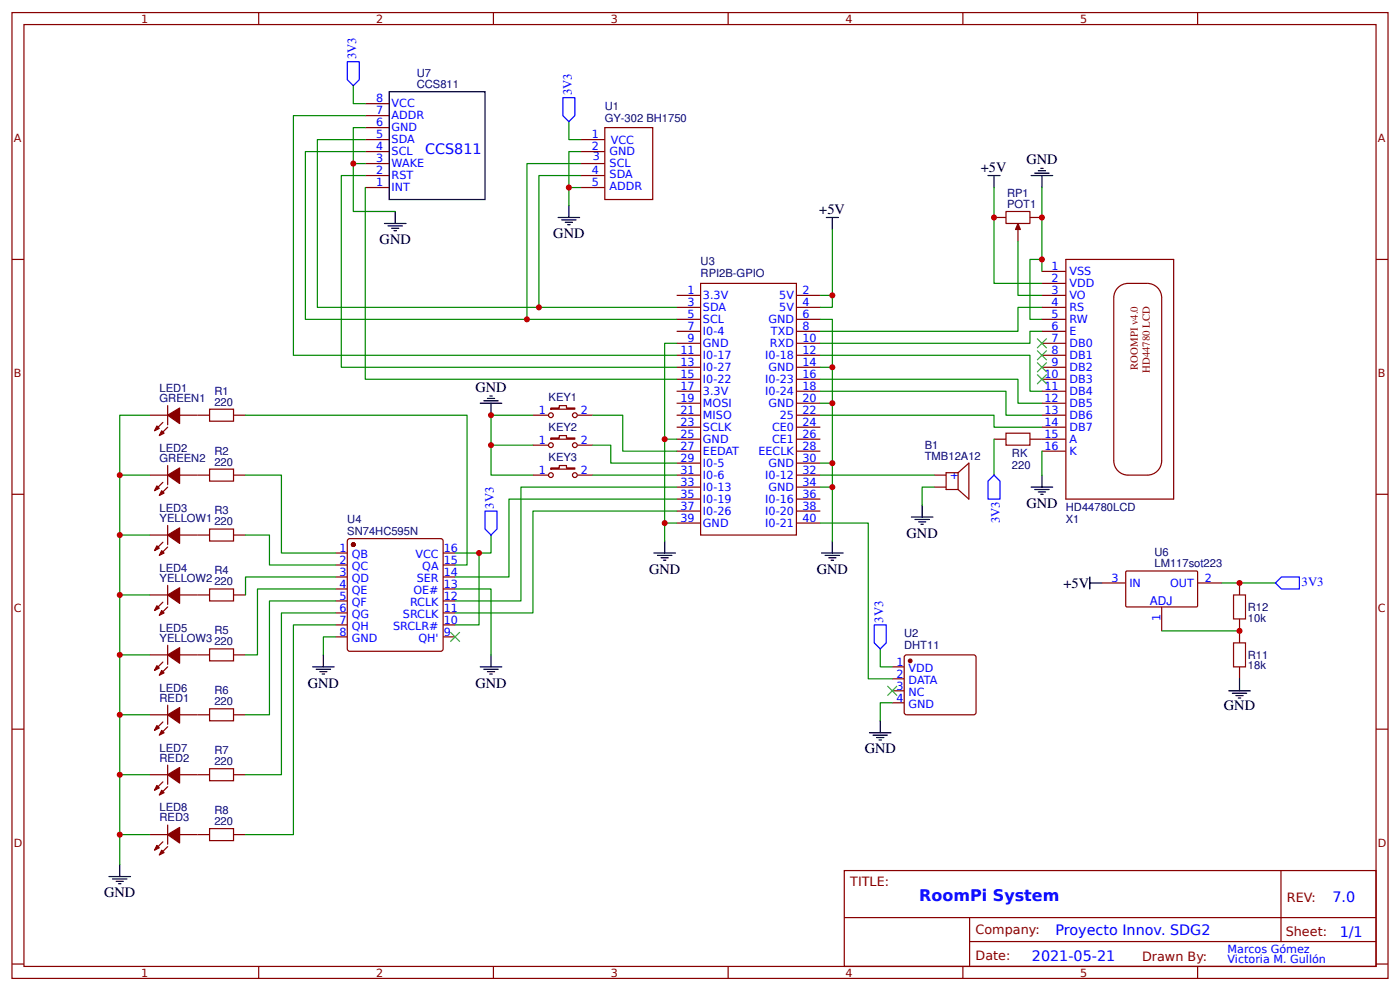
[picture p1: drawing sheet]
<svg xmlns="http://www.w3.org/2000/svg" width="309mm" height="219mm" viewBox="0 0 309 219" stroke-linecap="round" stroke-linejoin="round" font-family="sans-serif">
<g fill="none" stroke="#800" stroke-width=".26">
<path d="M2.6 2.8h304.1v213.2h-304.1zM5.3 5.4h298.7v208h-298.7zM57.1 2.8v2.6M109 2.8v2.6M160.9 2.8v2.6M212.7 2.8v2.6M264.6 2.8v2.6M80.7 38.8h5.3M80.7 36.1h5.3M80.7 33.5h5.3M80.7 30.8h5.3M80.7 28.2h5.3"/>
<path d="M80.7 25.5h5.3M80.7 22.9h5.3M128.3 38.8h5.3M128.3 36.1h5.3M128.3 33.5h5.3M128.3 30.8h5.3M133.6 28.2h10.6v15.9h-10.6zM2.6 57.3h2.7M80.7 41.4h5.3M128.3 41.4h5.3M219.6 48h2.6M222.2 46.7h5.3v2.6h-5.3z"/>
<path d="M224.9 50.7v2.6M227.5 48h2.7M230.2 59.9h5.3M235.5 57.3h23.8v52.9h-23.8zM304 57.3h2.7M149.5 78.4h5.3M149.5 75.8h5.3M149.5 73.2h5.3M149.5 70.5h5.3M149.5 67.9h5.3M149.5 65.2h5.3M154.8 62.6h21.1v55.5h-21.1z"/>
<path d="M175.9 78.4h5.3M175.9 75.8h5.3M175.9 73.2h5.3M175.9 70.5h5.3M175.9 67.9h5.3M175.9 65.2h5.3M230.2 62.6h5.3M230.2 78.4h5.3M230.2 75.8h5.3M230.2 73.2h5.3M230.2 70.5h5.3M230.2 67.9h5.3"/>
<path d="M230.2 65.2h5.3M247 63.5a3.2 3.2 0 0 1 2.2-.9h4.3a3.2 3.2 0 0 1 3.1 3.1v36a3.2 3.2 0 0 1-3.1 3.2h-4.3a3.2 3.2 0 0 1-3.1-3.2v-36a3.2 3.2 0 0 1 .9-2.2zM33.1 91.7h3.9M37 89.6v4.2M39.7 91.7h6.6M46.3 90.4h5.3v2.6h-5.3zM51.6 91.7h2.6M117.7 91.7h3.5M117.7 98.3h3.5M121.7 90.1h1.9v-.5h1.5v.5h1.9v.3h-5.3zM121.7 96.7h1.9v-.5h1.5v.5h1.9v.3h-5.3zM127.5 91.7h3.5"/>
<path d="M127.5 98.3h3.5M149.5 99.6h5.3M149.5 97h5.3M149.5 94.3h5.3M149.5 91.7h5.3M149.5 89h5.3M149.5 86.4h5.3M149.5 83.7h5.3M149.5 81.1h5.3M175.9 99.6h5.3M175.9 97h5.3M175.9 94.3h5.3"/>
<path d="M175.9 91.7h5.3M175.9 89h5.3M175.9 86.4h5.3M175.9 83.7h5.3M175.9 81.1h5.3M219.6 97h2.6M222.2 95.6h5.3v2.7h-5.3zM227.5 97h8M230.2 99.6h5.3M230.2 94.3h5.3M230.2 91.7h5.3M230.2 89h5.3"/>
<path d="M230.2 86.4h5.3M230.2 83.7h5.3M230.2 81.1h5.3M2.6 109.1h2.7M33.1 104.9h3.9M33.1 118.1h3.9M37 102.8v4.2M37 116v4.3M39.7 104.9h6.6M39.7 118.1h6.6M46.3 103.6h5.3v2.6h-5.3zM46.3 116.8h5.3v2.7h-5.3z"/>
<path d="M51.6 104.9h2.6M51.6 118.1h2.6M77 119l20.4-.1 .4 .3 .1 24.1-.3 .4-20.3 .1-.5-.3-.1-24zM117.7 104.9h3.5M121.7 103.3h1.9v-.5h1.5v.5h1.9v.3h-5.3zM127.5 104.9h3.5M149.5 110.2h5.3M149.5 104.9h5.3M149.5 102.3h5.3M149.5 107.6h5.3M149.5 112.8h5.3M149.5 115.5h5.3"/>
<path d="M175.9 110.2h5.3M175.9 104.9h5.3M175.9 102.3h5.3M175.9 107.6h5.3M175.9 112.8h5.3M175.9 115.5h5.3M206.4 104.9h2.6M206.4 107.6h2.6M211.7 104.4l2.3-2.1v7.9l-2.3-2.1M211.7 104.4v3.7M211.7 104.4h-2.7v3.7h2.7M304 109.1h2.7"/>
<path d="M33.1 131.4h3.9M37 129.2v4.3M39.7 131.4h6.6M46.3 130h5.3v2.7h-5.3zM51.6 131.4h2.6M74.1 122.1h2.6M74.1 124.8h2.6M74.1 127.4h2.6M74.1 130h2.6M74.1 132.7h2.6M74.1 135.3h2.6M74.1 138h2.6"/>
<path d="M97.9 122.1h2.6M97.9 124.8h2.6M97.9 127.4h2.6M97.9 130h2.6M97.9 132.7h2.6M97.9 135.3h2.6M97.9 138h2.6M243.4 128.7h5.3M248.8 126.1h15.7l.1 .2-.1 7.6-.2 .1h-15.5l-.1-.3v-7.4zM256.6 134v5.3M264.6 128.7h5.3M273.8 128.7v2.7"/>
<path d="M273.8 136.7v5.2M33.1 157.8h3.9M33.1 144.6h3.9M37 142.5v4.2M37 155.7v4.2M39.7 157.8h6.6M39.7 144.6h6.6M46.3 143.3h5.3v2.6h-5.3zM46.3 156.5h5.3v2.6h-5.3zM51.6 157.8h2.6M51.6 144.6h2.6M74.1 140.6h2.6"/>
<path d="M97.9 140.6h2.6M197.1 147.2h2.7M197.1 149.9h2.7M197.1 152.5h2.7M197.1 155.2h2.7M199.8 144.9l.5-.3 15.1 .1 .2 .4v12.5l-.5 .2h-15.1l-.2-.5zM273.8 147.2v2.7M2.6 161h2.7M33.1 171.1h3.9M37 168.9v4.3M39.7 171.1h6.6M46.3 169.7h5.3v2.7h-5.3z"/>
<path d="M51.6 171.1h2.6M304 161h2.7M33.1 184.3h3.9M37 182.2v4.2M39.7 184.3h6.6M46.3 183h5.3v2.6h-5.3zM51.6 184.3h2.6M186.5 192.2h117.5v21.2h-117.5zM283 192.2v15.7M2.6 212.9h2.7M57.1 213.4v2.6M109 213.4v2.6"/>
<path d="M160.9 213.4v2.6M186.6 202.6h117.3M212.7 213.4v2.6M214.2 207.9h89.7M214.2 202.6v10.6M264.6 213.4v2.6M304 212.9h2.7"/>
<circle cx="121.7" cy="91.7" r=".53"/>
<circle cx="121.7" cy="98.3" r=".53"/>
<circle cx="127" cy="98.3" r=".53"/>
<circle cx="127" cy="91.7" r=".53"/>
<circle cx="121.7" cy="104.9" r=".53"/>
<circle cx="127" cy="104.9" r=".53"/>
</g>
<g fill="none" stroke="#000" stroke-width=".26">
<path d="M86 20.2h21.2v23.9h-21.2zM218.3 38.8h2.6M219.6 38.8v2.6M227.8 38.8h4.8M228.6 38.2h3.2M229.4 37.7h1.6M229.9 37.2h.6M230.2 38.8v2.6M84.9 49.3h4.8M85.7 49.9h3.2M86.5 50.4h1.6M87 50.9h.6"/>
<path d="M87.3 46.7v2.6M123.3 48h4.8M124.1 48.6h3.2M124.9 49.1h1.6M125.4 49.6h.5M125.7 45.4v2.6M182.6 48h2.6M183.9 48v2.7M106.1 89h4.8M106.9 88.5h3.2M107.7 88h1.6M108.2 87.4h.5"/>
<path d="M108.5 89v2.7M146.8 119.5v2.6M183.9 119.5v2.6M201.3 114.2h4.8M202.1 114.7h3.2M202.9 115.2h1.6M203.5 115.8h.5M203.7 111.5v2.7M227.8 107.6h4.8M228.6 108.1h3.2M229.4 108.6h1.6M229.9 109.1h.6"/>
<path d="M230.2 104.9v2.7M144.5 122.1h4.7M145.3 122.6h3.1M146 123.2h1.6M146.6 123.7h.5M181.5 122.1h4.8M182.3 122.6h3.2M183.1 123.2h1.6M183.6 123.7h.5M240.8 128.7h2.6M240.8 127.4v2.6M69.1 147.2h4.7"/>
<path d="M69.8 147.8h3.2M70.6 148.3h1.6M71.2 148.8h.5M71.4 144.6v2.6M106.1 147.2h4.8M106.9 147.8h3.2M107.7 148.3h1.6M108.2 148.8h.5M108.5 144.6v2.6M194.5 159.1v2.7M271.5 152.5h4.7M272.3 153.1h3.1"/>
<path d="M273 153.6h1.6M273.6 154.1h.5M273.8 149.9v2.6M192.1 161.8h4.7M192.9 162.3h3.2M193.7 162.9h1.6M194.2 163.4h.5M24.1 193.5h4.7M24.9 194.1h3.1M25.7 194.6h1.6M26.2 195.1h.5M26.5 190.9v2.6"/>
</g>
<g fill="none" stroke="#080" stroke-width=".26">
<path d="M78.1 18.9v4h2.6M80.7 30.8h-10.6v37.1h79.4M80.7 33.5h-13.2v37h82M80.7 25.5h-15.9v52.9h84.7M80.7 38.8h-5.3v42.3h74.1M80.7 36.1h-2.6v10.6h9.2M80.7 28.2h-2.6v7.9M125.7 26.9v3.9h2.6M128.3 33.5h-2.6v7.9M128.3 36.1h-11.9v34.4M128.3 38.8h-9.2v29.1M80.7 41.4v42.3h68.8"/>
<path d="M128.3 41.4h-2.6v4M183.9 50.7v17.2h-2.7M219.6 41.4v21.2h10.6M224.9 53.3v11.9h5.3M230.2 57.3h-2.7v13.2h2.7M230.2 41.4v18.5M149.5 75.8h-2.7v21.2M181.2 70.5h2.7v49M181.2 78.4h46.3v8h2.7M181.2 65.2h2.7M230.2 67.9h-5.3v5.3h-43.7M230.2 73.2h-2.7v2.6h-46.3"/>
<path d="M33.1 91.7h-6.6v99.2M54.2 91.7h49v33.1h-2.7M108.5 98.3v6.6h9.2M117.7 91.7h-9.2v6.6h9.2M131 91.7h6.6v7.9h11.9M131 98.3h3.9v4h14.6M149.5 97h-2.7v18.5M181.2 91.7h38.4v2.6h10.6M181.2 86.4h41v5.3h8M181.2 83.7h43.7v5.3h5.3M181.2 81.1h2.7M181.2 89h2.7"/>
<path d="M219.6 97v7.9M230.2 99.6v5.3M26.5 118.1h6.6M26.5 104.9h6.6M54.2 104.9h8v17.2h11.9M54.2 118.1h5.3v6.7h14.6M108.5 118.1v4h-8M131 104.9h18.5M149.5 115.5h-2.7v4M149.5 110.2h-37.1v17.2h-11.9M149.5 107.6h-34.4v25.1h-14.6M149.5 112.8h-31.8v22.5h-17.2"/>
<path d="M181.2 115.5h10.6v34.4h5.3M181.2 102.3h2.7M181.2 107.6h2.7M181.2 104.9h25.2M206.4 107.6h-2.7v3.9M26.5 131.4h6.6M74.1 127.4h-19.9v4M74.1 130h-17.2v14.6h-2.7M74.1 132.7h-14.6v25.1h-5.3M74.1 135.3h-11.9v35.8h-8M74.1 138h-9.3v46.3h-10.6M100.5 130h8v14.6"/>
<path d="M105.8 122.1v15.9h-5.3M256.6 139.3h17.2M269.9 128.7h11.9M26.5 157.8h6.6M26.5 144.6h6.6M74.1 140.6h-2.7v4M194.5 143.3v3.9h2.6M197.1 155.2h-2.6v3.9M26.5 171.1h6.6M26.5 184.3h6.6"/>
</g>
<g fill="#800" stroke="#800" stroke-width=".26">
<path d="M224.9 49.3l.5 1.4h-1z"/>
<path d="M37 91.7l2.7-1.6v3.4z"/>
<path d="M37 94.3l-1 1.1z"/>
<path d="M36 93.3l-1.1 1z"/>
<path d="M35.7 95.1l.5 .5-1 .6z"/>
<path d="M34.7 94.1l.5 .5-1.1 .5z"/>
<path d="M37 104.9l2.7-1.6v3.5z"/>
<path d="M37 107.6l-1 1z"/>
<path d="M36 106.5l-1.1 1.1z"/>
<path d="M35.7 108.3l.5 .6-1 .5z"/>
<path d="M34.7 107.3l.5 .5-1.1 .5z"/>
<path d="M37 118.1l2.7-1.6v3.5z"/>
<path d="M37 120.8l-1 1z"/>
<path d="M36 119.7l-1.1 1.1z"/>
<path d="M35.7 121.6l.5 .5-1 .5z"/>
<path d="M34.7 120.5l.5 .5-1.1 .6z"/>
<path d="M37 131.4l2.7-1.6v3.4z"/>
<path d="M37 134l-1 1.1z"/>
<path d="M34.9 134l1.1-1z"/>
<path d="M35.7 134.8l.5 .5-1 .6z"/>
<path d="M34.7 133.7l.5 .6-1.1 .5z"/>
<path d="M37 184.3l2.7-1.6v3.4z"/>
<path d="M36 188l1-1.1z"/>
<path d="M36 185.9l-1.1 1z"/>
<path d="M35.7 187.7l.5 .6-1 .5z"/>
<path d="M34.7 186.7l.5 .5-1.1 .5z"/>
<path d="M37 171.1l2.7-1.6v3.4z"/>
<path d="M37 173.7l-1 1.1z"/>
<path d="M36 172.6l-1.1 1.1z"/>
<path d="M35.7 174.5l.5 .5-1 .6z"/>
<path d="M34.7 173.4l.5 .6-1.1 .5z"/>
<path d="M37 157.8l2.7-1.6v3.5z"/>
<path d="M37 160.5l-1 1z"/>
<path d="M36 159.4l-1.1 1.1z"/>
<path d="M35.7 161.3l.5 .5-1 .5z"/>
<path d="M34.7 160.2l.5 .5-1.1 .6z"/>
<path d="M37 144.6l2.7-1.6v3.4z"/>
<path d="M37 147.2l-1 1.1z"/>
<path d="M36 146.2l-1.1 1z"/>
<path d="M35.7 148l.5 .6-1 .5z"/>
<path d="M34.7 147l.5 .5-1.1 .5z"/>
<circle cx="201.1" cy="145.9" r=".4"/>
<circle cx="78.1" cy="120.3" r=".4"/>
</g>
<g fill="#000" stroke="#3c3" stroke-width=".26">
<path d="M229.1 74.7l2.1 2.2zM231.2 74.7l-2.1 2.2z"/>
<path d="M229.1 77.4l2.1 2.1zM231.2 77.4l-2.1 2.1z"/>
<path d="M229.1 80l2.1 2.2zM231.2 80l-2.1 2.2z"/>
<path d="M229.1 82.7l2.1 2.1zM231.2 82.7l-2.1 2.1z"/>
<path d="M99.5 139.6l2.1 2.1zM101.6 139.6l-2.1 2.1z"/>
<path d="M196.1 151.5l2.1 2.1zM198.2 151.5l-2.1 2.1z"/>
</g>
<path d="M272.5 131.4h2.7v5.3h-2.7zM272.5 141.9h2.7v5.3h-2.7z" fill="none" stroke="#a00000" stroke-width=".26"/>
<path d="M76.7 13.6h2.7v4l-1.3 1.3-1.4-1.3zM124.4 21.6h2.6v3.9l-1.3 1.4-1.3-1.4zM107.2 112.8h2.6v4l-1.3 1.3-1.3-1.3zM219.6 104.9l1.3 1.3v4h-2.6v-4zM193.1 138h2.7v3.9l-1.3 1.4-1.4-1.4zM281.8 128.7l1.3-1.3h4v2.6h-4z" fill="none" stroke="#00f" stroke-width=".26"/>
<g fill="#c00">
<circle cx="183.9" cy="65.2" r=".66"/>
<circle cx="183.9" cy="81.1" r=".66"/>
<circle cx="183.9" cy="89" r=".66"/>
<circle cx="183.9" cy="102.3" r=".66"/>
<circle cx="183.9" cy="107.6" r=".66"/>
<circle cx="146.8" cy="115.5" r=".66"/>
<circle cx="146.8" cy="97" r=".66"/>
<circle cx="230.2" cy="57.3" r=".66"/>
<circle cx="26.5" cy="184.3" r=".66"/>
<circle cx="26.5" cy="171.1" r=".66"/>
<circle cx="26.5" cy="157.8" r=".66"/>
<circle cx="26.5" cy="144.6" r=".66"/>
<circle cx="26.5" cy="131.4" r=".66"/>
<circle cx="26.5" cy="118.1" r=".66"/>
<circle cx="26.5" cy="104.9" r=".66"/>
<circle cx="105.8" cy="122.1" r=".66"/>
<circle cx="273.8" cy="139.3" r=".66"/>
<circle cx="273.8" cy="128.7" r=".66"/>
<circle cx="219.6" cy="48" r=".66"/>
<circle cx="230.2" cy="48" r=".66"/>
<circle cx="125.7" cy="41.4" r=".66"/>
<circle cx="116.4" cy="70.5" r=".66"/>
<circle cx="119.1" cy="67.9" r=".66"/>
<circle cx="78.1" cy="36.1" r=".66"/>
<circle cx="108.5" cy="91.7" r=".66"/>
<circle cx="108.5" cy="98.3" r=".66"/>
</g>
<text font-size="3.5" fill="#00f" x="203.1" y="199">RoomPi System</text>
<g font-size="3.2" fill="#00f">
<text x="93.9" y="34">CCS811</text>
<text x="294.4" y="199.2">7.0</text>
<text x="233.2" y="206.3">Proyecto Innov. SDG2</text>
<text x="296" y="206.9">1/1</text>
<text x="228" y="212.2">2021-05-21</text>
</g>
<g font-size="3.2">
<text x="216.7" y="37.9">+5V</text>
<text x="226.7" y="36.3">GND</text>
<text x="181" y="47.2">+5V</text>
<text x="83.9" y="53.9">GND</text>
<text x="122.2" y="52.6">GND</text>
<text x="105" y="86.6">GND</text>
<text x="226.7" y="112.1">GND</text>
<text x="200.3" y="118.7">GND</text>
<text x="143.4" y="126.7">GND</text>
<text x="180.4" y="126.7">GND</text>
<text x="235" y="129.8">+5V</text>
<text x="68" y="151.8">GND</text>
<text x="105" y="151.8">GND</text>
<text x="270.4" y="156.8">GND</text>
<text x="191" y="166.4">GND</text>
<text x="23" y="198.1">GND</text>
</g>
<g font-size="2.8" fill="#00f">
<text x="78.7" y="13.1" transform="rotate(-90 78.7 13.1)">3V3</text>
<text x="126.3" y="21.1" transform="rotate(-90 126.3 21.1)">3V3</text>
<text x="109.1" y="112.3" transform="rotate(-90 109.1 112.3)">3V3</text>
<text x="220.9" y="115.6" transform="rotate(-90 220.9 115.6)">3V3</text>
<text x="287.6" y="129.4">3V3</text>
<text x="195.1" y="137.5" transform="rotate(-90 195.1 137.5)">3V3</text>
</g>
<g font-size="2.8" fill="#800">
<text x="187.9" y="195.7">TITLE:</text>
<text x="284.3" y="199.2">REV:</text>
<text x="215.5" y="206.3">Company:</text>
<text x="284.1" y="206.8">Sheet:</text>
<text x="215.5" y="212.1">Date:</text>
<text x="252.3" y="212.1">Drawn By:</text>
</g>
<text font-size="2.6" fill="#00f" x="254" y="133.5">ADJ</text>
<g font-size="2.5" fill="#800">
<text x="31.2" y="5">1</text>
<text x="83.1" y="5">2</text>
<text x="134.9" y="5">3</text>
<text x="186.8" y="5">4</text>
<text x="238.7" y="5">5</text>
<text x="3" y="31.4">A</text>
<text x="304.4" y="31.4">A</text>
<text x="3" y="83.2">B</text>
<text x="304.4" y="83.2">B</text>
<text x="3" y="135.1">C</text>
<text x="304.4" y="135.1">C</text>
<text x="3" y="186.9">D</text>
<text x="304.4" y="186.9">D</text>
<text x="31.2" y="215.6">1</text>
<text x="83.1" y="215.6">2</text>
<text x="134.9" y="215.6">3</text>
<text x="186.8" y="215.6">4</text>
<text x="238.7" y="215.6">5</text>
</g>
<g font-size="2.5" fill="#000080">
<text x="92.1" y="16.9">U7</text>
<text x="92.1" y="19.4">CCS811</text>
<text x="133.6" y="26.9">GY-302 BH1750</text>
<text x="133.6" y="24.2">U1</text>
<text x="222.5" y="45.9">POT1</text>
<text x="222.5" y="43.5">RP1</text>
<text x="154.8" y="58.6">U3</text>
<text x="154.8" y="61.3">RPI2B-GPIO</text>
<text x="35.3" y="88.8">GREEN1</text>
<text x="35.3" y="86.6">LED1</text>
<text x="47.4" y="89.6">220</text>
<text x="47.4" y="87.1">R1</text>
<text x="121.2" y="88.6">KEY1</text>
<text x="121.2" y="95.2">KEY2</text>
<text x="35.3" y="102">GREEN2</text>
<text x="35.3" y="99.8">LED2</text>
<text x="47.4" y="100.4">R2</text>
<text x="121.2" y="101.8">KEY3</text>
<text x="204.3" y="101.5">TMB12A12</text>
<text x="204.3" y="99.1">B1</text>
<text x="223.6" y="100.9">RK</text>
<text x="47.4" y="102.8">220</text>
<text x="223.6" y="103.6">220</text>
<text x="35.3" y="113">LED3</text>
<text x="47.4" y="113.6">R3</text>
<text x="235.5" y="112.8">HD44780LCD</text>
<text x="35.3" y="115.2">YELLOW1</text>
<text x="47.4" y="116">220</text>
<text x="76.7" y="118.1">SN74HC595N</text>
<text x="76.7" y="115.5">U4</text>
<text x="235.5" y="115.5">X1</text>
<text x="255.1" y="125.2">LM117sot223</text>
<text x="255.1" y="122.9">U6</text>
<text x="35.3" y="128.5">YELLOW2</text>
<text x="35.3" y="126.2">LED4</text>
<text x="47.4" y="129.2">220</text>
<text x="47.4" y="126.8">R4</text>
<text x="275.7" y="137.2">10k</text>
<text x="275.7" y="134.9">R12</text>
<text x="35.3" y="141.7">YELLOW3</text>
<text x="35.3" y="139.5">LED5</text>
<text x="47.4" y="142.5">220</text>
<text x="47.4" y="140.1">R5</text>
<text x="199.8" y="143.3">DHT11</text>
<text x="199.8" y="140.6">U2</text>
<text x="275.7" y="147.8">18k</text>
<text x="275.7" y="145.5">R11</text>
<text x="35.3" y="154.9">RED1</text>
<text x="35.3" y="152.7">LED6</text>
<text x="47.4" y="155.7">220</text>
<text x="47.4" y="153.3">R6</text>
<text x="35.3" y="165.9">LED7</text>
<text x="47.4" y="166.5">R7</text>
<text x="35.3" y="168.1">RED2</text>
<text x="47.4" y="168.9">220</text>
<text x="35.3" y="179.2">LED8</text>
<text x="47.4" y="179.7">R8</text>
<text x="35.3" y="181.4">RED3</text>
<text x="47.4" y="182.2">220</text>
</g>
<g font-size="2.5" fill="#00f">
<text x="83.1" y="22.6">8</text>
<text x="86.5" y="23.7">VCC</text>
<text x="83.1" y="27.9">6</text>
<text x="83.1" y="25.3">7</text>
<text x="86.5" y="29">GND</text>
<text x="86.5" y="26.3">ADDR</text>
<text x="83.1" y="35.9">3</text>
<text x="83.1" y="33.2">4</text>
<text x="83.1" y="30.6">5</text>
<text x="86.5" y="34.3">SCL</text>
<text x="86.5" y="31.6">SDA</text>
<text x="130.7" y="33.2">2</text>
<text x="130.7" y="30.6">1</text>
<text x="131" y="35.3">3</text>
<text x="134.7" y="34.3">GND</text>
<text x="134.9" y="31.9">VCC</text>
<text x="83.1" y="38.5">2</text>
<text x="83.1" y="41.1">1</text>
<text x="86.5" y="39.6">RST</text>
<text x="86.5" y="36.9">WAKE</text>
<text x="130.7" y="41.1">5</text>
<text x="130.7" y="38.5">4</text>
<text x="134.7" y="41.9">ADDR</text>
<text x="134.7" y="39.3">SDA</text>
<text x="134.7" y="36.9">SCL</text>
<text x="86.5" y="42.2">INT</text>
<text x="232.3" y="59.7">1</text>
<text x="151.9" y="65">1</text>
<text x="177.3" y="65">2</text>
<text x="232.3" y="65">3</text>
<text x="232.3" y="62.3">2</text>
<text x="236.3" y="63.4">VDD</text>
<text x="236.3" y="60.7">VSS</text>
<text x="151.9" y="67.6">3</text>
<text x="151.9" y="70.2">5</text>
<text x="155.3" y="66">3.3V</text>
<text x="155.3" y="68.7">SDA</text>
<text x="155.3" y="71.3">SCL</text>
<text x="169.8" y="71.3">GND</text>
<text x="172.2" y="66">5V</text>
<text x="172.2" y="68.7">5V</text>
<text x="177.3" y="67.6">4</text>
<text x="177.3" y="70.2">6</text>
<text x="232.3" y="70.2">5</text>
<text x="232.3" y="67.6">4</text>
<text x="236.3" y="71.3">RW</text>
<text x="236.3" y="68.7">RS</text>
<text x="236.3" y="66">VO</text>
<text x="151.9" y="72.9">7</text>
<text x="151.9" y="75.5">9</text>
<text x="155.3" y="74">I0-4</text>
<text x="155.3" y="76.6">GND</text>
<text x="170.1" y="76.6">RXD</text>
<text x="170.3" y="74">TXD</text>
<text x="177.3" y="72.9">8</text>
<text x="177.3" y="75.5">10</text>
<text x="232.3" y="75.5">7</text>
<text x="232.3" y="72.9">6</text>
<text x="236.3" y="76.6">DB0</text>
<text x="236.3" y="74">E</text>
<text x="150.3" y="78.2">11</text>
<text x="150.3" y="80.8">13</text>
<text x="150.3" y="83.5">15</text>
<text x="155.3" y="79.2">I0-17</text>
<text x="155.3" y="81.9">I0-27</text>
<text x="169.1" y="79.2">I0-18</text>
<text x="169.8" y="81.9">GND</text>
<text x="177.3" y="78.2">12</text>
<text x="177.3" y="80.8">14</text>
<text x="177.3" y="83.5">16</text>
<text x="230.7" y="83.5">10</text>
<text x="232.3" y="80.8">9</text>
<text x="232.3" y="78.2">8</text>
<text x="236.3" y="81.9">DB2</text>
<text x="236.3" y="79.2">DB1</text>
<text x="150.3" y="86.1">17</text>
<text x="150.3" y="88.8">19</text>
<text x="155.3" y="84.5">I0-22</text>
<text x="155.3" y="87.2">3.3V</text>
<text x="155.3" y="89.8">MOSI</text>
<text x="169.1" y="84.5">I0-23</text>
<text x="169.1" y="87.2">I0-24</text>
<text x="169.8" y="89.8">GND</text>
<text x="177.3" y="86.1">18</text>
<text x="177.3" y="88.8">20</text>
<text x="230.7" y="88.8">12</text>
<text x="230.7" y="86.1">11</text>
<text x="236.3" y="89.8">DB5</text>
<text x="236.3" y="87.2">DB4</text>
<text x="236.3" y="84.5">DB3</text>
<text x="119.1" y="91.4">1</text>
<text x="128.3" y="91.4">2</text>
<text x="150.3" y="91.4">21</text>
<text x="150.3" y="94.1">23</text>
<text x="155.3" y="92.5">MISO</text>
<text x="155.3" y="95.1">SCLK</text>
<text x="170.6" y="95.1">CE0</text>
<text x="172.3" y="92.5">25</text>
<text x="177.3" y="91.4">22</text>
<text x="177.3" y="94.1">24</text>
<text x="230.7" y="94.1">14</text>
<text x="230.7" y="91.4">13</text>
<text x="236.3" y="95.1">DB7</text>
<text x="236.3" y="92.5">DB6</text>
<text x="119.1" y="98">1</text>
<text x="128.3" y="98">2</text>
<text x="150.3" y="96.7">25</text>
<text x="150.3" y="99.4">27</text>
<text x="150.3" y="102">29</text>
<text x="155.3" y="97.8">GND</text>
<text x="155.3" y="100.4">EEDAT</text>
<text x="167.6" y="100.4">EECLK</text>
<text x="170.6" y="97.8">CE1</text>
<text x="177.3" y="96.7">26</text>
<text x="177.3" y="99.4">28</text>
<text x="177.3" y="102">30</text>
<text x="230.7" y="99.4">16</text>
<text x="230.7" y="96.7">15</text>
<text x="236.3" y="100.4">K</text>
<text x="236.3" y="97.8">A</text>
<text x="119.1" y="104.6">1</text>
<text x="128.3" y="104.6">2</text>
<text x="150.3" y="104.6">31</text>
<text x="150.3" y="107.3">33</text>
<text x="155.3" y="103.1">I0-5</text>
<text x="155.3" y="105.7">I0-6</text>
<text x="169.1" y="105.7">I0-12</text>
<text x="169.8" y="103.1">GND</text>
<text x="177.3" y="104.6">32</text>
<text x="177.3" y="107.3">34</text>
<text x="209.8" y="105.7">+</text>
<text x="150.3" y="109.9">35</text>
<text x="150.3" y="112.6">37</text>
<text x="155.3" y="108.3">I0-13</text>
<text x="155.3" y="111">I0-19</text>
<text x="155.3" y="113.6">I0-26</text>
<text x="169.1" y="111">I0-16</text>
<text x="169.1" y="113.6">I0-20</text>
<text x="169.8" y="108.3">GND</text>
<text x="177.3" y="109.9">36</text>
<text x="177.3" y="112.6">38</text>
<text x="150.3" y="115.2">39</text>
<text x="155.3" y="116.3">GND</text>
<text x="169.1" y="116.3">I0-21</text>
<text x="177.3" y="115.2">40</text>
<text x="75" y="121.8">1</text>
<text x="75" y="124.5">2</text>
<text x="77.7" y="123.2">QB</text>
<text x="77.7" y="125.8">QC</text>
<text x="91.8" y="123.2">VCC</text>
<text x="93.3" y="125.8">QA</text>
<text x="98" y="124.5">15</text>
<text x="98" y="121.8">16</text>
<text x="75" y="127.1">3</text>
<text x="75" y="129.8">4</text>
<text x="77.7" y="128.5">QD</text>
<text x="77.7" y="131.1">QE</text>
<text x="91.3" y="131.1">OE#</text>
<text x="92.1" y="128.5">SER</text>
<text x="98" y="129.8">13</text>
<text x="98" y="127.1">14</text>
<text x="245.5" y="128.5">3</text>
<text x="249.5" y="129.5">IN</text>
<text x="258.5" y="129.5">OUT</text>
<text x="266.2" y="128.5">2</text>
<text x="75" y="132.4">5</text>
<text x="75" y="135.1">6</text>
<text x="75" y="137.7">7</text>
<text x="77.7" y="133.7">QF</text>
<text x="77.7" y="136.4">QG</text>
<text x="89" y="136.4">SRCLK</text>
<text x="90.6" y="133.7">RCLK</text>
<text x="98" y="137.7">10</text>
<text x="98" y="135.1">11</text>
<text x="98" y="132.4">12</text>
<text x="256.4" y="137.2" transform="rotate(-90 256.4 137.2)">1</text>
<text x="75" y="140.4">8</text>
<text x="77.7" y="139">QH</text>
<text x="77.7" y="141.7">GND</text>
<text x="86.9" y="139">SRCLR#</text>
<text x="92.4" y="141.7">QH'</text>
<text x="98" y="140.4">9</text>
<text x="198.1" y="147">1</text>
<text x="198.1" y="149.6">2</text>
<text x="200.7" y="148.3">VDD</text>
<text x="198.1" y="152.3">3</text>
<text x="198.1" y="154.9">4</text>
<text x="200.7" y="150.9">DATA</text>
<text x="200.7" y="153.6">NC</text>
<text x="200.7" y="156.2">GND</text>
<text x="271.2" y="210.5">Marcos Gómez</text>
<text x="271.2" y="212.6">Victoria M. Gullón</text>
</g>
<g font-size="2.4" fill="#800">
<text x="251.4" y="81.6" transform="rotate(-90 251.4 81.6)">ROOMPI v4.0</text>
<text x="254" y="82.4" transform="rotate(-90 254 82.4)">HD44780 LCD</text>
</g>
</svg>
